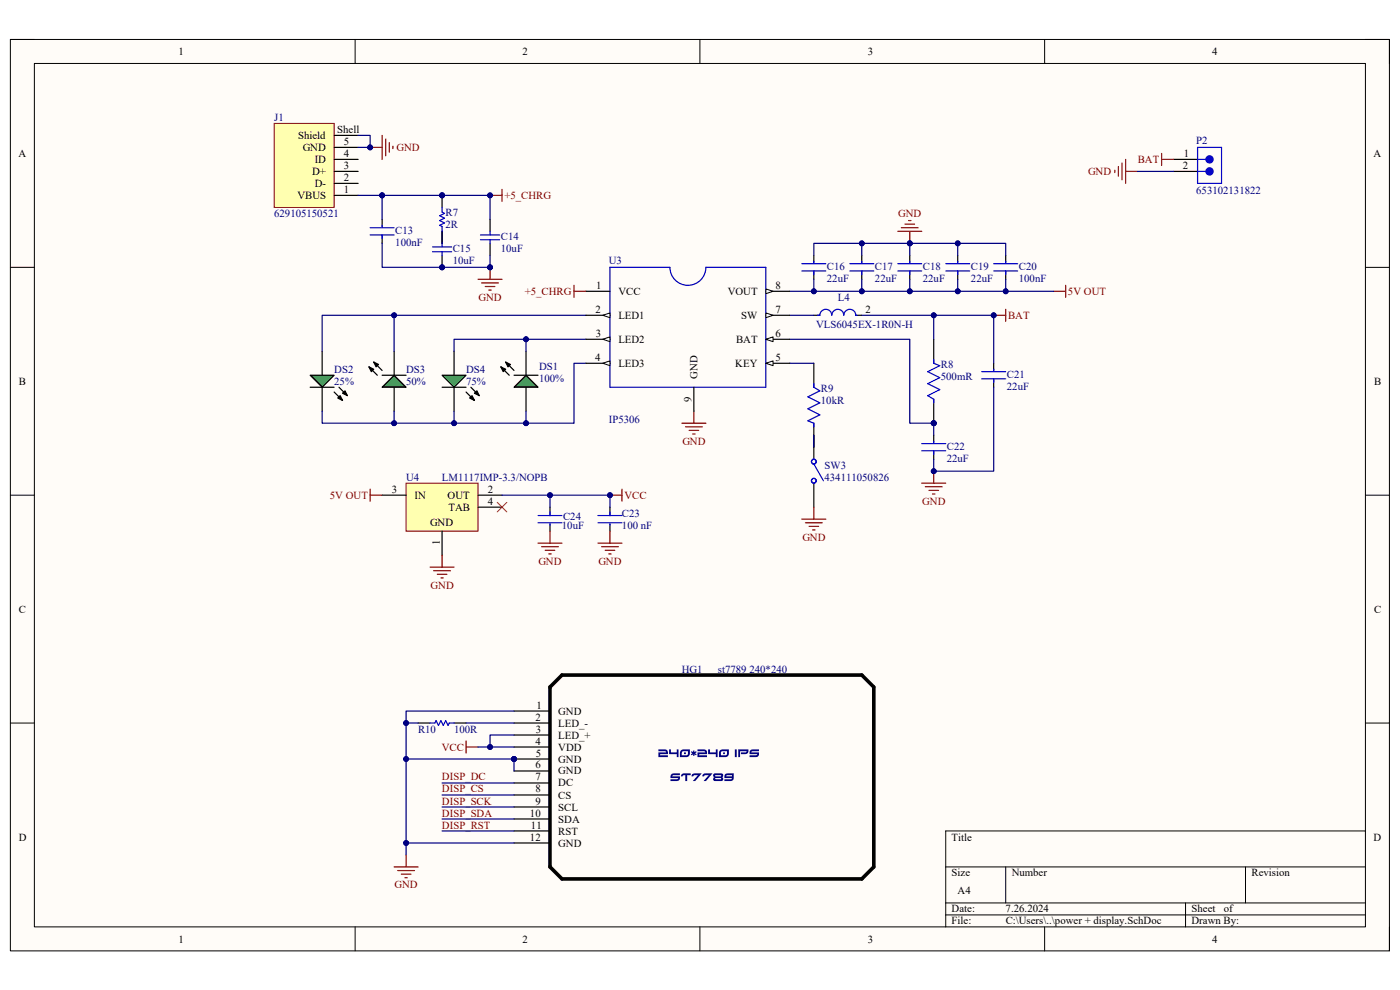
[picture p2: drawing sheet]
<svg xmlns="http://www.w3.org/2000/svg" width="297mm" height="210mm" viewBox="0 0 297 210" stroke-linecap="round" stroke-linejoin="round" font-family="sans-serif">
<path d="M2.2 8.4h292.6v193.3h-292.6z" fill-rule="evenodd" fill="#fffcf8"/>
<path d="M2.2 8.4h292.6v193.3h-292.6z" fill="none" stroke="#000" stroke-width=".21"/>
<path d="M7.3 13.5h282.4v183.1h-282.4z" fill-rule="evenodd" fill="#fffcf8"/>
<g fill="none" stroke="#000" stroke-width=".21">
<path d="M2.2 8.4h5.1M7.3 13.5h282.4v183.1h-282.4zM75.3 8.4v5.1M148.5 8.4v5.1M221.6 8.4v5.1M289.7 8.4h5.1v5.1M2.2 56.7h5.1M289.7 56.7h5.1M2.2 105h5.1M289.7 105.1h5.1M2.2 153.4h5.1M289.7 153.4h5.1"/>
<path d="M289.7 176.3h-89.1v20.3M75.3 196.6v5.1M148.5 196.6v5.1M200.6 183.9h89.1M200.6 191.5h89.1M200.6 194.1h89.1M213.4 183.9v7.6M221.6 196.6v5.1M251.5 191.5v5.1M264.2 183.9v7.6M294.8 196.6v5.1"/>
</g>
<path d="M81.1 46.5v1.6M81.1 49.8v1.8M68.3 74.5v5.1M172.7 66.9h1.2M181.6 66.9h1.2M210.8 77.1v1.5M68.3 82.1v5.1M172.7 92.3v5.1M210.8 80.4v1.7M172.7 102.5v5.1" fill="none" stroke="#000" stroke-width=".25"/>
<g fill="none" stroke="#00f" stroke-width=".25">
<path d="M78.5 49.8h5.1M78.5 48.3h5.1M81.1 47.8v.3M81.1 49.8v.8M173.4 66.9h.5a1.28 1.28 0 0 1 1.3-1.3 1.28 1.28 0 0 1 1.3 1.3 1.27 1.27 0 0 1 1.2-1.3 1.27 1.27 0 0 1 1.3 1.3 1.27 1.27 0 0 1 1.3-1.3 1.27 1.27 0 0 1 1.3 1.3h.2M208.3 78.8h5.1M210.8 78.3v.3M172.7 98.4l2 3.6M208.3 80.4h5.1M210.8 80.4v.7"/>
<circle cx="172.7" cy="97.9" r=".51"/>
<circle cx="172.7" cy="102" r=".51"/>
</g>
<path d="M65.8 79.6h5.1l-2.6 2.5z" fill="#00bf00"/>
<path d="M65.8 79.6h5.1l-2.6 2.5zM83.6 74.5v5.1M65.8 82.1h5.1M70.9 83.2l1.8 1.7M71.9 82.1l1.8 1.8M72.2 83.9l.5 1-1-.5zM73.2 82.9l.5 1-1-.5zM83.6 82.1v5.1" fill="none" stroke="#000" stroke-width=".25"/>
<path d="M72.2 83.9l.5 1-1-.5zM73.2 82.9l.5 1-1-.5z" fill="#000"/>
<path d="M83.6 79.6l2.6 2.5h-5.1z" fill="#00bf00"/>
<path d="M78.3 77.8l1 .5-.5 .5zM78.3 77.8l1.7 1.8M79.3 76.8l1 .5-.5 .5zM79.3 76.8l1.8 1.8M81.1 79.6h5.1M83.6 79.6l2.6 2.5h-5.1zM96.3 74.5v5.1M96.3 82.1v5.1" fill="none" stroke="#000" stroke-width=".25"/>
<path d="M78.3 77.8l1 .5-.5 .5zM79.3 76.8l1 .5-.5 .5z" fill="#000"/>
<path d="M93.8 79.6h5.1l-2.6 2.5z" fill="#00bf00"/>
<path d="M93.8 79.6h5.1l-2.6 2.5zM111.6 74.5v5.1M93.8 82.1h5.1M98.9 83.2l1.8 1.7M99.6 84.4l.5-.5 .6 1zM99.9 82.1l1.8 1.8M101.2 82.9l.5 1-1-.5zM111.6 82.1v5.1" fill="none" stroke="#000" stroke-width=".25"/>
<path d="M99.6 84.4l.5-.5 .6 1zM101.2 82.9l.5 1-1-.5z" fill="#000"/>
<path d="M111.6 79.6l2.5 2.5h-5z" fill="#00bf00"/>
<path d="M106.3 77.8l1 .5-.5 .5zM106.3 77.8l1.7 1.8M107.3 76.8l1 .5-.5 .5zM107.3 76.8l1.8 1.8M109.1 79.6h5M111.6 79.6l2.5 2.5h-5z" fill="none" stroke="#000" stroke-width=".25"/>
<path d="M106.3 77.8l1 .5-.5 .5zM107.3 76.8l1 .5-.5 .5z" fill="#000"/>
<path d="M58.2 26.2h12.7v17.8h-12.7z" fill-rule="evenodd" fill="#ffffb0"/>
<path d="M58.2 26.2h12.7v17.8h-12.7z" fill="none" stroke="#800000" stroke-width=".21"/>
<path d="M70.9 28.7h5.1M70.9 38.9h5.1M70.9 36.4h5.1M70.9 33.8h5.1M70.9 31.3h5.1M70.9 41.4h5.1M213.4 54.2v1.5M213.4 57.5v1.8" fill="none" stroke="#000" stroke-width=".25"/>
<path d="M210.8 57.5h5.1M210.8 55.9h5.1M213.4 55.4v.3M213.4 57.5v.7" fill="none" stroke="#00f" stroke-width=".25"/>
<circle cx="198.1" cy="89.8" r=".51" fill="#000080"/>
<circle cx="198.1" cy="89.8" r=".51" fill="none" stroke="#000080" stroke-width=".21"/>
<path d="M198.1 84.7v5.1" fill="none" stroke="#000" stroke-width=".25"/>
<circle cx="198.1" cy="89.8" r=".51" fill="#000080"/>
<circle cx="198.1" cy="89.8" r=".51" fill="none" stroke="#000080" stroke-width=".21"/>
<path d="M198.1 72v5.1M198.1 92.3v1.6M198.1 95.6v1.8" fill="none" stroke="#000" stroke-width=".25"/>
<path d="M198.1 76.3v.8l1.3 .5-2.6 1.2 2.6 1.3-2.6 1.3 2.6 1.3-2.6 1.2 1.3 .8v.8M195.5 95.6h5.1M195.5 94.1h5.1M198.1 93.6v.3M198.1 95.6v.8" fill="none" stroke="#00f" stroke-width=".25"/>
<path d="M210.8 66.9h2.6M213.4 65.6v2.6" fill="none" stroke="#800000" stroke-width=".25"/>
<circle cx="210.8" cy="66.9" r=".51" fill="#000080"/>
<circle cx="210.8" cy="66.9" r=".51" fill="none" stroke="#000080" stroke-width=".21"/>
<path d="M203.2 54.2v1.5M203.2 57.5v1.8" fill="none" stroke="#000" stroke-width=".25"/>
<path d="M200.6 57.5h5.1M200.6 55.9h5.1M203.2 55.4v.3M203.2 57.5v.7" fill="none" stroke="#00f" stroke-width=".25"/>
<circle cx="93.8" cy="56.7" r=".51" fill="#000080"/>
<circle cx="93.8" cy="56.7" r=".51" fill="none" stroke="#000080" stroke-width=".21"/>
<path d="M93.8 54.2v2.5" fill="none" stroke="#000" stroke-width=".25"/>
<circle cx="93.8" cy="56.7" r=".51" fill="#000080"/>
<circle cx="93.8" cy="56.7" r=".51" fill="none" stroke="#000080" stroke-width=".21"/>
<path d="M93.8 49.1v2.5M104 46.5v2.6M104 51.6v2.6" fill="none" stroke="#000" stroke-width=".25"/>
<path d="M91.8 52.4h4M91.8 53.4h4M93.8 51.6v.8M93.8 53.4v.8M101.9 49.8h4.1M101.9 50.9h4.1M104 49.1v.7M104 50.9v.7" fill="none" stroke="#00f" stroke-width=".25"/>
<circle cx="93.8" cy="41.4" r=".51" fill="#000080"/>
<circle cx="93.8" cy="41.4" r=".51" fill="none" stroke="#000080" stroke-width=".21"/>
<path d="M93.8 41.4v2.6" fill="none" stroke="#000" stroke-width=".25"/>
<circle cx="93.8" cy="41.4" r=".51" fill="#000080"/>
<circle cx="93.8" cy="41.4" r=".51" fill="none" stroke="#000080" stroke-width=".21"/>
<path d="M93.8 49.1v2.5" fill="none" stroke="#000" stroke-width=".25"/>
<path d="M93.8 44v1l.5 .3-1 .5 1 .5-1 .5 1 .5-1 .5 .5 .3v1" fill="none" stroke="#00f" stroke-width=".25"/>
<path d="M104 41.4h2.5M106.5 40.2v2.5" fill="none" stroke="#800000" stroke-width=".25"/>
<circle cx="104" cy="41.4" r=".51" fill="#000080"/>
<circle cx="104" cy="41.4" r=".51" fill="none" stroke="#000080" stroke-width=".21"/>
<path d="M172.7 77.1v5M172.7 89.8v5.1" fill="none" stroke="#000" stroke-width=".25"/>
<path d="M172.7 81.4v.7l1.2 .8-2.5 1.3 2.5 1.3-2.5 1.2 2.5 1.3-2.5 1.3 1.3 .5v.7" fill="none" stroke="#00f" stroke-width=".25"/>
<g fill="none" stroke="#800000" stroke-width=".25">
<path d="M144.7 89.8h5.1M145.4 90.5h3.6M146.2 91.3h2M147 92.1h.5M147.2 87.2v2.6M198.1 100v2.5M170.1 110.1h5.1M170.9 110.9h3.5M171.6 111.7h2.1M172.4 112.4h.5M172.7 107.6v2.5M195.5 102.5h5.1"/>
<path d="M196.3 103.3h3.6M197.1 104h2M197.8 104.8h.6"/>
</g>
<circle cx="198.1" cy="100" r=".51" fill="#000080"/>
<circle cx="198.1" cy="100" r=".51" fill="none" stroke="#000080" stroke-width=".21"/>
<path d="M101.4 59.3h5.1M104 56.7v2.6M102.2 60h3.5M102.9 60.8h2.1M103.7 61.5h.5" fill="none" stroke="#800000" stroke-width=".25"/>
<circle cx="104" cy="56.7" r=".51" fill="#000080"/>
<circle cx="104" cy="56.7" r=".51" fill="none" stroke="#000080" stroke-width=".21"/>
<path d="M78.5 31.3h2.6M81.1 28.7v5.1M81.8 29.5v3.5M82.6 30.2v2.1M83.4 31v.5" fill="none" stroke="#800000" stroke-width=".25"/>
<circle cx="78.5" cy="31.3" r=".51" fill="#000080"/>
<circle cx="78.5" cy="31.3" r=".51" fill="none" stroke="#000080" stroke-width=".21"/>
<path d="M172.7 54.2v1.5M172.7 57.5v1.8M182.8 54.2v1.5M182.8 57.5v1.8M193 54.2v1.5M193 57.5v1.8" fill="none" stroke="#000" stroke-width=".25"/>
<path d="M170.1 57.5h5.1M170.1 55.9h5.1M172.7 55.4v.3M172.7 57.5v.7M180.3 57.5h5.1M180.3 55.9h5.1M182.8 55.4v.3M182.8 57.5v.7M190.5 57.5h5M190.5 55.9h5M193 55.4v.3M193 57.5v.7" fill="none" stroke="#00f" stroke-width=".25"/>
<path d="M190.5 49.1h5M191.2 48.3h3.6M192 47.6h2M192.8 46.8h.5M193 49.1v2.5M121.8 60.5v2.6M121.8 61.8h2.5" fill="none" stroke="#800000" stroke-width=".25"/>
<circle cx="193" cy="51.6" r=".51" fill="#000080"/>
<circle cx="193" cy="51.6" r=".51" fill="none" stroke="#000080" stroke-width=".21"/>
<path d="M223.5 61.8h2.6M226.1 60.5v2.6" fill="none" stroke="#800000" stroke-width=".25"/>
<circle cx="109.1" cy="161" r=".51" fill="#000080"/>
<circle cx="109.1" cy="161" r=".51" fill="none" stroke="#000080" stroke-width=".21"/>
<path d="M109.1 150.8h7.6M109.1 153.4h7.6M109.1 155.9h7.6M109.1 158.5h7.6M109.1 161h7.6" fill="none" stroke="#000" stroke-width=".25"/>
<circle cx="109.1" cy="161" r=".51" fill="#000080"/>
<circle cx="109.1" cy="161" r=".51" fill="none" stroke="#000080" stroke-width=".21"/>
<path d="M109.1 163.6h7.6M109.1 166.1h7.6M109.1 168.6h7.6M109.1 171.2h7.6M109.1 173.7h7.6M109.1 176.3h7.6M109.1 178.8h7.6" fill="none" stroke="#000" stroke-width=".25"/>
<path d="M119.2 143.2h63.6l2.6 2.6v38.1l-2.6 2.6h-63.6l-2.5-2.6v-38.1z" fill="none" stroke="#000" stroke-width=".76"/>
<g fill="#000080">
<path d="M139.7 159h1.3a.72 .72 0 0 1 .7 1h-1.6v.2h1.6v.4h-2v-1h1.6l-.2-.2h-1.4zM141.9 159h.4v.6h1.3v-.6h.4v1.6h-.4v-.6h-1.7zM145.1 159.6h.4v.4h-.4zM144.7 159.5l-.1 .7h.9a.35 .35 0 0 0 .5-.4v-.4zM144.5 159.2l.4-.2h1.4v.8a.75 .75 0 0 1-.8 .8h-1.3l.1-1zM146.7 159.3l.3 .3v-.4h.3v.4l.4-.3 .1 .3-.4 .2 .4 .2-.1 .2-.4-.2v.4h-.3v-.4l-.3 .2-.1-.2 .3-.2-.3-.2zM148 159h1.3a.72 .72 0 0 1 .7 1h-1.7v.2h1.7v.4h-2v-1h1.6l-.3-.2h-1.3zM150.2 159h.4v.6h1.3v-.6h.3v1.6h-.3v-.6h-1.7zM153.4 159.6h.4v.4h-.4zM153 159.5l-.1 .7h.9a.35 .35 0 0 0 .4-.4v-.4zM152.7 159.2l.5-.2h1.4v.8a.75 .75 0 0 1-.8 .8h-1.3v-1zM155.9 159h.4v1.6h-.4zM156.6 159h2.2a.75 .75 0 0 1-.8 1h-.8v-.4h1l.2-.2h-1.4v1.2h-.4zM159.2 159.1l.6-.1h1.2v.4h-1.3l-.3 .2h1.6a.75 .75 0 0 1-.7 1h-1.3v-.4h1.4l.2-.2h-1.6z"/>
<path d="M142.4 164.2l.6-.1h1.2v.3h-1.3l-.3 .3h1.7a.75 .75 0 0 1-.8 1h-1.2v-.4h1.3l.3-.2h-1.6zM144.7 164.2l.5-.1h1.3v.3h-.7v1.3h-.4v-1.3l-.9 .3zM146.9 164.2l.6-.1h1.4l-1.4 1.6h-.5l1.1-1.3h-.7l-.3 .3h-.4zM149.2 164.2l.5-.1h1.5l-1.4 1.6h-.5l1.1-1.3h-.7l-.3 .3h-.4zM151.7 164.5l.1 .2h1.1l.1-.1-.1-.2zM151.7 165.1l.1 .2h1.1l.1-.1-.1-.2zM151.3 164.2l.4-.1h1.5l.2 .4-.2 .4 .2 .2v.4l-.4 .2-1.5-.1-.2-.3 .3-.4-.3-.3zM154.1 164.6v.1h1.2v-.3zM153.9 164.2l.5-.1h1.3v.9a.64 .64 0 0 1-.8 .7h-1.2v-.4h1.4l.2-.2h-1.6z"/>
</g>
<path d="M86.2 102.5h15.2v10.2h-15.2z" fill-rule="evenodd" fill="#ffffb0"/>
<path d="M86.2 102.5h15.2v10.2h-15.2z" fill="none" stroke="#800000" stroke-width=".21"/>
<path d="M81.1 105h5.1M93.8 112.7v5.1M101.4 105h5.1M101.4 107.6h5.1M116.7 107.6v1.8M116.7 111.2v1.5M129.4 107.6v1.8M129.4 111.2v1.5" fill="none" stroke="#000" stroke-width=".25"/>
<path d="M114.1 109.4h5.1M114.1 110.9h5.1M116.7 108.6v.8M116.7 111.2v.2M126.9 109.4h5M126.9 110.9h5M129.4 108.6v.8M129.4 111.2v.2" fill="none" stroke="#00f" stroke-width=".25"/>
<path d="M114.1 115.2h5.1M114.9 116h3.6M115.7 116.7h2M116.4 117.5h.5M116.7 112.7v2.5M126.9 115.2h5M127.6 116h3.6M128.4 116.7h2M129.1 117.5h.6M129.4 112.7v2.5M129.4 105h2.5M131.9 103.8v2.5" fill="none" stroke="#800000" stroke-width=".25"/>
<path d="M105.5 106.6l2 2M107.5 106.6l-2 2" fill="none" stroke="#f00" stroke-width=".21"/>
<circle cx="129.4" cy="105" r=".51" fill="#000080"/>
<circle cx="129.4" cy="105" r=".51" fill="none" stroke="#000080" stroke-width=".21"/>
<g fill="none" stroke="#800000" stroke-width=".25">
<path d="M78.5 103.8v2.5M78.5 105h2.6M93.8 117.8v2.5M91.2 120.3h5.1M92 121.1h3.6M92.8 121.8h2M93.5 122.6h.5M98.9 157.2v2.5M98.9 158.5h2.5M83.6 183.9h5.1M84.4 184.7h3.5M85.1 185.4h2.1"/>
<path d="M85.9 186.2h.5M86.2 181.4v2.5"/>
</g>
<path d="M249 36.4h5.1M249 33.8h5.1M88.7 153.4h2.5M96.3 153.4h2.6" fill="none" stroke="#000" stroke-width=".25"/>
<path d="M254.1 36.4h1.7M91.2 153.4h1.1l.2-.5 .5 1 .5-1 .5 1 .6-1 .5 1 .2-.5h1" fill="none" stroke="#00f" stroke-width=".25"/>
<circle cx="256.6" cy="36.4" r=".76" fill="#00f"/>
<g fill="none" stroke="#00f" stroke-width=".25">
<path d="M254.1 33.8h1.7M254.1 31.3h5.1v7.6h-5.1z"/>
<circle cx="256.6" cy="36.4" r=".76"/>
</g>
<circle cx="256.6" cy="33.8" r=".76" fill="#00f"/>
<circle cx="256.6" cy="33.8" r=".76" fill="none" stroke="#00f" stroke-width=".25"/>
<path d="M236.5 36.1v.5M237.3 35.3v2.1M238 34.6v3.5M238.8 33.8v5.1M238.8 36.4h2.5M246.4 32.5v2.6M246.4 33.8h2.6" fill="none" stroke="#800000" stroke-width=".25"/>
<path d="M111.6 72v2.5" fill="none" stroke="#000080" stroke-width=".25"/>
<circle cx="111.6" cy="72" r=".51" fill="#000080"/>
<circle cx="111.6" cy="72" r=".51" fill="none" stroke="#000080" stroke-width=".21"/>
<path d="M124.3 77.1h-2.5v12.7h-10.2v-2.6" fill="none" stroke="#000080" stroke-width=".25"/>
<circle cx="111.6" cy="89.8" r=".51" fill="#000080"/>
<circle cx="111.6" cy="89.8" r=".51" fill="none" stroke="#000080" stroke-width=".21"/>
<path d="M96.3 87.2v2.6h15.3" fill="none" stroke="#000080" stroke-width=".25"/>
<circle cx="111.6" cy="89.8" r=".51" fill="#000080"/>
<circle cx="111.6" cy="89.8" r=".51" fill="none" stroke="#000080" stroke-width=".21"/>
<circle cx="96.3" cy="89.8" r=".51" fill="#000080"/>
<circle cx="96.3" cy="89.8" r=".51" fill="none" stroke="#000080" stroke-width=".21"/>
<path d="M83.6 87.2v2.6h12.7" fill="none" stroke="#000080" stroke-width=".25"/>
<circle cx="96.3" cy="89.8" r=".51" fill="#000080"/>
<circle cx="96.3" cy="89.8" r=".51" fill="none" stroke="#000080" stroke-width=".21"/>
<circle cx="83.6" cy="89.8" r=".51" fill="#000080"/>
<circle cx="83.6" cy="89.8" r=".51" fill="none" stroke="#000080" stroke-width=".21"/>
<path d="M68.3 87.2v2.6h15.3" fill="none" stroke="#000080" stroke-width=".25"/>
<circle cx="83.6" cy="89.8" r=".51" fill="#000080"/>
<circle cx="83.6" cy="89.8" r=".51" fill="none" stroke="#000080" stroke-width=".21"/>
<path d="M83.6 66.9v7.6" fill="none" stroke="#000080" stroke-width=".25"/>
<circle cx="83.6" cy="66.9" r=".51" fill="#000080"/>
<circle cx="83.6" cy="66.9" r=".51" fill="none" stroke="#000080" stroke-width=".21"/>
<path d="M167.6 66.9h5.1M182.8 66.9h15.3v5.1" fill="none" stroke="#000080" stroke-width=".25"/>
<circle cx="198.1" cy="66.9" r=".51" fill="#000080"/>
<circle cx="198.1" cy="66.9" r=".51" fill="none" stroke="#000080" stroke-width=".21"/>
<path d="M198.1 66.9h12.7v10.2" fill="none" stroke="#000080" stroke-width=".25"/>
<circle cx="198.1" cy="66.9" r=".51" fill="#000080"/>
<circle cx="198.1" cy="66.9" r=".51" fill="none" stroke="#000080" stroke-width=".21"/>
<circle cx="210.8" cy="66.9" r=".51" fill="#000080"/>
<circle cx="210.8" cy="66.9" r=".51" fill="none" stroke="#000080" stroke-width=".21"/>
<path d="M210.8 82.1v17.9h-12.7v-2.6" fill="none" stroke="#000080" stroke-width=".25"/>
<circle cx="198.1" cy="100" r=".51" fill="#000080"/>
<circle cx="198.1" cy="100" r=".51" fill="none" stroke="#000080" stroke-width=".21"/>
<path d="M198.1 89.8v2.5" fill="none" stroke="#000080" stroke-width=".25"/>
<circle cx="198.1" cy="89.8" r=".51" fill="#000080"/>
<circle cx="198.1" cy="89.8" r=".51" fill="none" stroke="#000080" stroke-width=".21"/>
<path d="M167.6 72h25.4v17.8h5.1" fill="none" stroke="#000080" stroke-width=".25"/>
<circle cx="198.1" cy="89.8" r=".51" fill="#000080"/>
<circle cx="198.1" cy="89.8" r=".51" fill="none" stroke="#000080" stroke-width=".21"/>
<path d="M81.1 41.4v5.1" fill="none" stroke="#000080" stroke-width=".25"/>
<circle cx="81.1" cy="41.4" r=".51" fill="#000080"/>
<circle cx="81.1" cy="41.4" r=".51" fill="none" stroke="#000080" stroke-width=".21"/>
<path d="M104 54.2v2.5M167.6 77.1h5.1M172.7 92.3v2.6" fill="none" stroke="#000080" stroke-width=".25"/>
<circle cx="104" cy="56.7" r=".51" fill="#000080"/>
<circle cx="104" cy="56.7" r=".51" fill="none" stroke="#000080" stroke-width=".21"/>
<path d="M172.7 59.3v2.5h-5.1" fill="none" stroke="#000080" stroke-width=".25"/>
<circle cx="172.7" cy="61.8" r=".51" fill="#000080"/>
<circle cx="172.7" cy="61.8" r=".51" fill="none" stroke="#000080" stroke-width=".21"/>
<path d="M182.8 59.3v2.5h-10.1" fill="none" stroke="#000080" stroke-width=".25"/>
<circle cx="172.7" cy="61.8" r=".51" fill="#000080"/>
<circle cx="172.7" cy="61.8" r=".51" fill="none" stroke="#000080" stroke-width=".21"/>
<circle cx="182.8" cy="61.8" r=".51" fill="#000080"/>
<circle cx="182.8" cy="61.8" r=".51" fill="none" stroke="#000080" stroke-width=".21"/>
<path d="M193 59.3v2.5h-10.2" fill="none" stroke="#000080" stroke-width=".25"/>
<circle cx="182.8" cy="61.8" r=".51" fill="#000080"/>
<circle cx="182.8" cy="61.8" r=".51" fill="none" stroke="#000080" stroke-width=".21"/>
<circle cx="193" cy="61.8" r=".51" fill="#000080"/>
<circle cx="193" cy="61.8" r=".51" fill="none" stroke="#000080" stroke-width=".21"/>
<path d="M203.2 59.3v2.5h-10.2" fill="none" stroke="#000080" stroke-width=".25"/>
<circle cx="193" cy="61.8" r=".51" fill="#000080"/>
<circle cx="193" cy="61.8" r=".51" fill="none" stroke="#000080" stroke-width=".21"/>
<circle cx="203.2" cy="61.8" r=".51" fill="#000080"/>
<circle cx="203.2" cy="61.8" r=".51" fill="none" stroke="#000080" stroke-width=".21"/>
<path d="M213.4 59.3v2.5h-10.2" fill="none" stroke="#000080" stroke-width=".25"/>
<circle cx="203.2" cy="61.8" r=".51" fill="#000080"/>
<circle cx="203.2" cy="61.8" r=".51" fill="none" stroke="#000080" stroke-width=".21"/>
<circle cx="213.4" cy="61.8" r=".51" fill="#000080"/>
<circle cx="213.4" cy="61.8" r=".51" fill="none" stroke="#000080" stroke-width=".21"/>
<path d="M172.7 54.2v-2.6h10.1v2.6" fill="none" stroke="#000080" stroke-width=".25"/>
<circle cx="182.8" cy="51.6" r=".51" fill="#000080"/>
<circle cx="182.8" cy="51.6" r=".51" fill="none" stroke="#000080" stroke-width=".21"/>
<path d="M182.8 51.6h10.2v2.6" fill="none" stroke="#000080" stroke-width=".25"/>
<circle cx="182.8" cy="51.6" r=".51" fill="#000080"/>
<circle cx="182.8" cy="51.6" r=".51" fill="none" stroke="#000080" stroke-width=".21"/>
<circle cx="193" cy="51.6" r=".51" fill="#000080"/>
<circle cx="193" cy="51.6" r=".51" fill="none" stroke="#000080" stroke-width=".21"/>
<path d="M193 51.6h10.2v2.6" fill="none" stroke="#000080" stroke-width=".25"/>
<circle cx="193" cy="51.6" r=".51" fill="#000080"/>
<circle cx="193" cy="51.6" r=".51" fill="none" stroke="#000080" stroke-width=".21"/>
<circle cx="203.2" cy="51.6" r=".51" fill="#000080"/>
<circle cx="203.2" cy="51.6" r=".51" fill="none" stroke="#000080" stroke-width=".21"/>
<path d="M203.2 51.6h10.2v2.6" fill="none" stroke="#000080" stroke-width=".25"/>
<circle cx="203.2" cy="51.6" r=".51" fill="#000080"/>
<circle cx="203.2" cy="51.6" r=".51" fill="none" stroke="#000080" stroke-width=".21"/>
<path d="M213.4 61.8h10.1" fill="none" stroke="#000080" stroke-width=".25"/>
<circle cx="213.4" cy="61.8" r=".51" fill="#000080"/>
<circle cx="213.4" cy="61.8" r=".51" fill="none" stroke="#000080" stroke-width=".21"/>
<path d="M76 41.4h5.1" fill="none" stroke="#000080" stroke-width=".25"/>
<circle cx="81.1" cy="41.4" r=".51" fill="#000080"/>
<circle cx="81.1" cy="41.4" r=".51" fill="none" stroke="#000080" stroke-width=".21"/>
<path d="M81.1 41.4h12.7" fill="none" stroke="#000080" stroke-width=".25"/>
<circle cx="81.1" cy="41.4" r=".51" fill="#000080"/>
<circle cx="81.1" cy="41.4" r=".51" fill="none" stroke="#000080" stroke-width=".21"/>
<circle cx="93.8" cy="41.4" r=".51" fill="#000080"/>
<circle cx="93.8" cy="41.4" r=".51" fill="none" stroke="#000080" stroke-width=".21"/>
<path d="M93.8 41.4h10.2v5.1" fill="none" stroke="#000080" stroke-width=".25"/>
<circle cx="104" cy="41.4" r=".51" fill="#000080"/>
<circle cx="104" cy="41.4" r=".51" fill="none" stroke="#000080" stroke-width=".21"/>
<circle cx="93.8" cy="41.4" r=".51" fill="#000080"/>
<circle cx="93.8" cy="41.4" r=".51" fill="none" stroke="#000080" stroke-width=".21"/>
<path d="M81.1 51.6v5.1h22.9M93.8 49.1v2.5" fill="none" stroke="#000080" stroke-width=".25"/>
<circle cx="93.8" cy="56.7" r=".51" fill="#000080"/>
<circle cx="93.8" cy="56.7" r=".51" fill="none" stroke="#000080" stroke-width=".21"/>
<circle cx="104" cy="56.7" r=".51" fill="#000080"/>
<circle cx="104" cy="56.7" r=".51" fill="none" stroke="#000080" stroke-width=".21"/>
<path d="M106.5 105h10.2v2.6" fill="none" stroke="#000080" stroke-width=".25"/>
<circle cx="116.7" cy="105" r=".51" fill="#000080"/>
<circle cx="116.7" cy="105" r=".51" fill="none" stroke="#000080" stroke-width=".21"/>
<path d="M116.7 105h12.7v2.6" fill="none" stroke="#000080" stroke-width=".25"/>
<circle cx="116.7" cy="105" r=".51" fill="#000080"/>
<circle cx="116.7" cy="105" r=".51" fill="none" stroke="#000080" stroke-width=".21"/>
<circle cx="129.4" cy="105" r=".51" fill="#000080"/>
<circle cx="129.4" cy="105" r=".51" fill="none" stroke="#000080" stroke-width=".21"/>
<path d="M93.8 166.1h15.3M93.8 171.2h15.3M93.8 176.3h15.3M93.8 168.6h15.3M93.8 173.7h15.3M109.1 178.8h-22.9v2.6" fill="none" stroke="#000080" stroke-width=".25"/>
<circle cx="86.2" cy="178.8" r=".51" fill="#000080"/>
<circle cx="86.2" cy="178.8" r=".51" fill="none" stroke="#000080" stroke-width=".21"/>
<path d="M109.1 161v2.6" fill="none" stroke="#000080" stroke-width=".25"/>
<circle cx="109.1" cy="161" r=".51" fill="#000080"/>
<circle cx="109.1" cy="161" r=".51" fill="none" stroke="#000080" stroke-width=".21"/>
<path d="M86.2 161h22.9" fill="none" stroke="#000080" stroke-width=".25"/>
<circle cx="109.1" cy="161" r=".51" fill="#000080"/>
<circle cx="109.1" cy="161" r=".51" fill="none" stroke="#000080" stroke-width=".21"/>
<circle cx="86.2" cy="161" r=".51" fill="#000080"/>
<circle cx="86.2" cy="161" r=".51" fill="none" stroke="#000080" stroke-width=".21"/>
<path d="M109.1 155.9h-5.1v2.6" fill="none" stroke="#000080" stroke-width=".25"/>
<circle cx="104" cy="158.5" r=".51" fill="#000080"/>
<circle cx="104" cy="158.5" r=".51" fill="none" stroke="#000080" stroke-width=".21"/>
<path d="M86.2 153.4h2.5M98.9 153.4h10.2" fill="none" stroke="#000080" stroke-width=".25"/>
<circle cx="86.2" cy="153.4" r=".51" fill="#000080"/>
<circle cx="86.2" cy="153.4" r=".51" fill="none" stroke="#000080" stroke-width=".21"/>
<path d="M76 28.7h2.5v2.6h-2.5" fill="none" stroke="#000080" stroke-width=".25"/>
<circle cx="78.5" cy="31.3" r=".51" fill="#000080"/>
<circle cx="78.5" cy="31.3" r=".51" fill="none" stroke="#000080" stroke-width=".21"/>
<path d="M124.3 66.9h-56v7.6" fill="none" stroke="#000080" stroke-width=".25"/>
<circle cx="83.6" cy="66.9" r=".51" fill="#000080"/>
<circle cx="83.6" cy="66.9" r=".51" fill="none" stroke="#000080" stroke-width=".21"/>
<path d="M124.3 72h-28v2.5" fill="none" stroke="#000080" stroke-width=".25"/>
<circle cx="111.6" cy="72" r=".51" fill="#000080"/>
<circle cx="111.6" cy="72" r=".51" fill="none" stroke="#000080" stroke-width=".21"/>
<path d="M109.1 150.8h-22.9v28" fill="none" stroke="#000080" stroke-width=".25"/>
<circle cx="86.2" cy="153.4" r=".51" fill="#000080"/>
<circle cx="86.2" cy="153.4" r=".51" fill="none" stroke="#000080" stroke-width=".21"/>
<circle cx="86.2" cy="161" r=".51" fill="#000080"/>
<circle cx="86.2" cy="161" r=".51" fill="none" stroke="#000080" stroke-width=".21"/>
<circle cx="86.2" cy="178.8" r=".51" fill="#000080"/>
<circle cx="86.2" cy="178.8" r=".51" fill="none" stroke="#000080" stroke-width=".21"/>
<path d="M101.4 158.5h7.7" fill="none" stroke="#000080" stroke-width=".25"/>
<circle cx="104" cy="158.5" r=".51" fill="#000080"/>
<circle cx="104" cy="158.5" r=".51" fill="none" stroke="#000080" stroke-width=".21"/>
<path d="M241.3 36.4h7.7" fill="none" stroke="#000080" stroke-width=".25"/>
<path d="M129.4 56.7h12.7a3.8 3.8 0 0 0 3.8 3.8 3.8 3.8 0 0 0 3.9-3.8h12.7v25.4h-33.1z" fill="none" stroke="#00f" stroke-width=".25"/>
<path d="M124.3 61.8h5.1M124.3 66.9h5.1" fill="none" stroke="#000" stroke-width=".25"/>
<path d="M127.9 66.9l1.5-.5v1z" fill="#f8fcff"/>
<path d="M127.9 66.9l1.5-.5v1z" fill="none" stroke="#000" stroke-width=".21"/>
<path d="M124.3 72h5.1" fill="none" stroke="#000" stroke-width=".25"/>
<path d="M127.9 72l1.5-.5v1z" fill="#f8fcff"/>
<path d="M127.9 72l1.5-.5v1z" fill="none" stroke="#000" stroke-width=".21"/>
<path d="M124.3 77.1h5.1" fill="none" stroke="#000" stroke-width=".25"/>
<path d="M127.9 77.1l1.5-.5v1z" fill="#f8fcff"/>
<path d="M127.9 77.1l1.5-.5v1z" fill="none" stroke="#000" stroke-width=".21"/>
<path d="M162.5 61.8h5.1" fill="none" stroke="#000" stroke-width=".25"/>
<path d="M162.5 61.3l1.5 .5-1.5 .5z" fill="#f8fcff"/>
<path d="M162.5 61.3l1.5 .5-1.5 .5z" fill="none" stroke="#000" stroke-width=".21"/>
<path d="M162.5 66.9h5.1" fill="none" stroke="#000" stroke-width=".25"/>
<path d="M162.5 66.4l1.5 .5-1.5 .5z" fill="#f8fcff"/>
<path d="M162.5 66.4l1.5 .5-1.5 .5z" fill="none" stroke="#000" stroke-width=".21"/>
<path d="M162.5 72h5.1" fill="none" stroke="#000" stroke-width=".25"/>
<path d="M162.5 72l1.5-.5v1z" fill="#f8fcff"/>
<path d="M162.5 72l1.5-.5v1z" fill="none" stroke="#000" stroke-width=".21"/>
<path d="M162.5 77.1h5.1" fill="none" stroke="#000" stroke-width=".25"/>
<path d="M162.5 77.1l1.5-.5v1z" fill="#f8fcff"/>
<path d="M162.5 77.1l1.5-.5v1z" fill="none" stroke="#000" stroke-width=".21"/>
<path d="M147.2 82.1v5.1" fill="none" stroke="#000" stroke-width=".25"/>
<g font-size="2.3">
<text x="37.9" y="11.7">1</text>
<text x="110.9" y="11.7">2</text>
<text x="184.1" y="11.7">3</text>
<text x="257.1" y="11.7">4</text>
<text x="63.2" y="29.5">Shield</text>
<text x="71.5" y="28.2">Shell</text>
<text x="3.9" y="33.3">A</text>
<text x="64.2" y="32">GND</text>
<text x="66.8" y="34.6">ID</text>
<text x="72.9" y="35.9">3</text>
<text x="72.9" y="33.3">4</text>
<text x="72.9" y="30.7">5</text>
<text x="251" y="35.9">2</text>
<text x="251.2" y="33.3">1</text>
<text x="291.4" y="33.3">A</text>
<text x="66.2" y="37.1">D+</text>
<text x="66.8" y="39.7">D-</text>
<text x="72.9" y="40.9">1</text>
<text x="72.9" y="38.4">2</text>
<text x="63.1" y="42.2">VBUS</text>
<text x="126.5" y="61.3">1</text>
<text x="131.2" y="62.6">VCC</text>
<text x="154.4" y="62.6">VOUT</text>
<text x="164.5" y="61.3">8</text>
<text x="126.3" y="66.4">2</text>
<text x="126.4" y="71.5">3</text>
<text x="131.2" y="67.6">LED1</text>
<text x="157.3" y="67.6">SW</text>
<text x="164.5" y="66.4">7</text>
<text x="164.5" y="71.5">6</text>
<text x="183.6" y="66.4">2</text>
<text x="126.3" y="76.5">4</text>
<text x="131.2" y="72.7">LED2</text>
<text x="131.2" y="77.8">LED3</text>
<text x="156" y="77.8">KEY</text>
<text x="156.2" y="72.7">BAT</text>
<text x="164.5" y="76.5">5</text>
<text x="4" y="81.6">B</text>
<text x="148" y="80.3" transform="rotate(-90 148 80.3)">GND</text>
<text x="291.5" y="81.6">B</text>
<text x="146.7" y="85.2" transform="rotate(-90 146.7 85.2)">9</text>
<text x="83.1" y="104.5">3</text>
<text x="87.9" y="105.8">IN</text>
<text x="95" y="105.8">OUT</text>
<text x="103.5" y="104.5">2</text>
<text x="103.5" y="107.1">4</text>
<text x="91.2" y="111.6">GND</text>
<text x="95.2" y="108.3">TAB</text>
<text x="93.3" y="115.6" transform="rotate(-90 93.3 115.6)">1</text>
<text x="4" y="130">C</text>
<text x="291.5" y="130">C</text>
<text x="113.6" y="152.9">2</text>
<text x="113.7" y="155.4">3</text>
<text x="113.8" y="150.3">1</text>
<text x="118.4" y="151.6">GND</text>
<text x="118.4" y="154.1">LED_-</text>
<text x="113.6" y="157.9">4</text>
<text x="113.7" y="160.5">5</text>
<text x="118.4" y="156.7">LED_+</text>
<text x="118.4" y="159.2">VDD</text>
<text x="118.4" y="161.8">GND</text>
<text x="113.6" y="163">6</text>
<text x="113.6" y="165.6">7</text>
<text x="118.4" y="164.3">GND</text>
<text x="118.4" y="166.8">DC</text>
<text x="112.4" y="173.2">10</text>
<text x="113.6" y="170.7">9</text>
<text x="113.6" y="168.1">8</text>
<text x="118.4" y="169.4">CS</text>
<text x="118.4" y="172">SCL</text>
<text x="4" y="178.3">D</text>
<text x="112.4" y="178.3">12</text>
<text x="112.6" y="175.8">11</text>
<text x="118.4" y="174.5">SDA</text>
<text x="118.4" y="177">RST</text>
<text x="118.4" y="179.6">GND</text>
<text x="201.9" y="178.3">Title</text>
<text x="291.4" y="178.3">D</text>
<text x="201.9" y="185.9">Size</text>
<text x="214.6" y="185.9">Number</text>
<text x="265.5" y="185.9">Revision</text>
<text x="203.2" y="189.7">A4</text>
<text x="201.9" y="193.5">Date:</text>
<text x="201.9" y="196.1">File:</text>
<text x="213.3" y="193.5">7.26.2024</text>
<text x="213.4" y="196.1">C:\Users\..\power + display.SchDoc</text>
<text x="252.8" y="196.1">Drawn By:</text>
<text x="252.8" y="193.5">Sheet</text>
<text x="259.6" y="193.5">of</text>
<text x="37.9" y="199.9">1</text>
<text x="110.9" y="199.9">2</text>
<text x="184.1" y="199.9">3</text>
<text x="257.1" y="199.9">4</text>
</g>
<g font-size="2.3" fill="#000080">
<text x="58.2" y="25.7">J1</text>
<text x="253.8" y="30.5">P2</text>
<text x="253.8" y="41.2">653102131822</text>
<text x="58.2" y="46">629105150521</text>
<text x="94.5" y="45.8">R7</text>
<text x="83.9" y="52.1">100nF</text>
<text x="83.9" y="49.6">C13</text>
<text x="94.5" y="48.3">2R</text>
<text x="96.1" y="53.4">C15</text>
<text x="106.3" y="50.8">C14</text>
<text x="106.3" y="53.4">10uF</text>
<text x="96.1" y="55.9">10uF</text>
<text x="129.2" y="55.9">U3</text>
<text x="175.4" y="59.7">22uF</text>
<text x="175.4" y="57.2">C16</text>
<text x="185.6" y="59.7">22uF</text>
<text x="185.6" y="57.2">C17</text>
<text x="195.8" y="59.7">22uF</text>
<text x="195.8" y="57.2">C18</text>
<text x="206" y="59.7">22uF</text>
<text x="206" y="57.2">C19</text>
<text x="216.2" y="59.7">100nF</text>
<text x="216.2" y="57.2">C20</text>
<text x="177.8" y="63.8">L4</text>
<text x="173.1" y="69.7">VLS6045EX-1R0N-H</text>
<text x="70.9" y="79.1">DS2</text>
<text x="70.9" y="81.6">25%</text>
<text x="86.1" y="79.1">DS3</text>
<text x="86.1" y="81.6">50%</text>
<text x="98.9" y="79.1">DS4</text>
<text x="98.9" y="81.6">75%</text>
<text x="114.4" y="78.6">DS1</text>
<text x="114.4" y="81.1">100%</text>
<text x="174.2" y="83.1">R9</text>
<text x="199.6" y="78.1">R8</text>
<text x="199.6" y="80.6">500mR</text>
<text x="213.6" y="82.6">22uF</text>
<text x="213.6" y="80.1">C21</text>
<text x="129.2" y="89.8">IP5306</text>
<text x="174.2" y="85.7">10kR</text>
<text x="200.9" y="95.4">C22</text>
<text x="86.1" y="102">U4</text>
<text x="93.8" y="102">LM1117IMP-3.3/NOPB</text>
<text x="174.9" y="99.4">SW3</text>
<text x="174.9" y="102">434111050826</text>
<text x="200.9" y="97.9">22uF</text>
<text x="119.2" y="112.1">10uF</text>
<text x="119.5" y="110.4">C24</text>
<text x="132" y="112.1">100 nF</text>
<text x="132" y="109.6">C23</text>
<text x="144.7" y="142.7">HG1</text>
<text x="152.3" y="142.7">st7789 240*240</text>
<text x="88.7" y="155.4">R10</text>
<text x="96.3" y="155.4">100R</text>
</g>
<g font-size="2.3" fill="#800000">
<text x="84.1" y="32">GND</text>
<text x="241.4" y="34.6">BAT</text>
<text x="230.8" y="37.1">GND</text>
<text x="107" y="42.2">+5_CHRG</text>
<text x="190.5" y="46">GND</text>
<text x="101.5" y="63.8">GND</text>
<text x="111.3" y="62.6">+5_CHRG</text>
<text x="226.6" y="62.6">5V OUT</text>
<text x="213.9" y="67.6">BAT</text>
<text x="144.8" y="94.4">GND</text>
<text x="70" y="105.8">5V OUT</text>
<text x="132.5" y="105.8">VCC</text>
<text x="195.7" y="107.1">GND</text>
<text x="114.2" y="119.8">GND</text>
<text x="127" y="119.8">GND</text>
<text x="170.2" y="114.7">GND</text>
<text x="91.4" y="124.9">GND</text>
<text x="93.7" y="159.2">VCC</text>
<text x="93.8" y="165.6">DISP_DC</text>
<text x="93.8" y="170.7">DISP_SCK</text>
<text x="93.8" y="173.2">DISP_SDA</text>
<text x="93.8" y="168.1">DISP_CS</text>
<text x="93.8" y="175.8">DISP_RST</text>
<text x="83.7" y="188.5">GND</text>
</g>
</svg>
